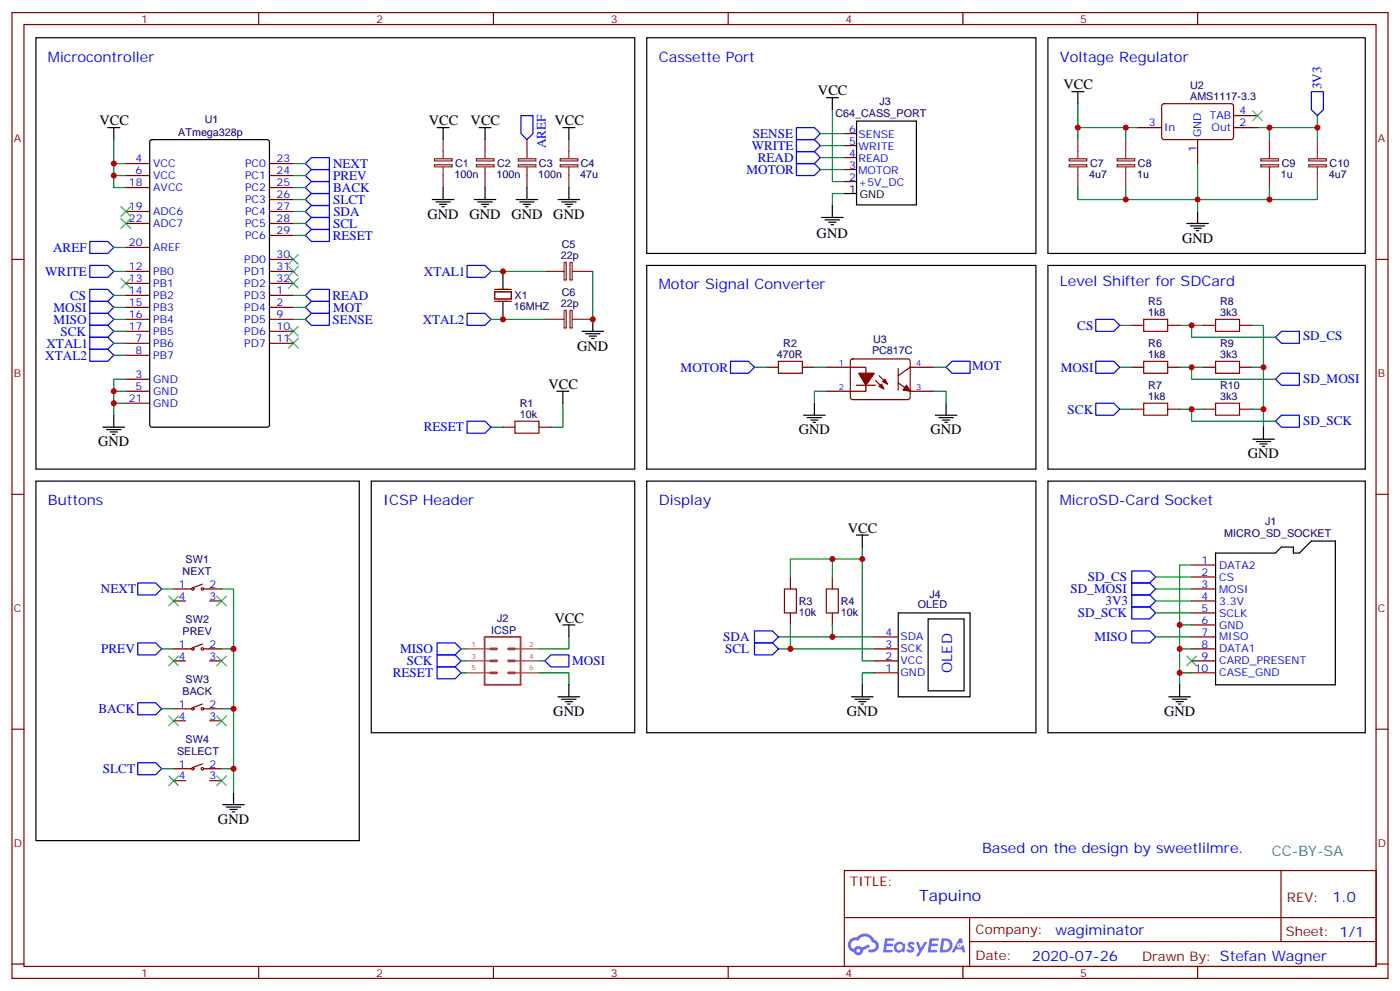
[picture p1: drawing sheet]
<svg xmlns="http://www.w3.org/2000/svg" width="412mm" height="292mm" viewBox="0 0 412 292" stroke-linecap="round" stroke-linejoin="round" font-family="sans-serif">
<g fill="none" stroke="#870000" stroke-width=".35">
<path d="M3.5 3.7h405.4v284.3h-405.4zM7.1 7.2h398.2v277.3h-398.2zM76.2 3.7v3.5M145.3 3.7v3.5M214.5 3.7v3.5M283.6 3.7v3.5M352.8 3.7v3.5M3.5 76.4h3.6M405.3 76.4h3.6M3.5 145.5h3.6M405.3 145.5h3.6M3.5 214.7h3.6"/>
<path d="M405.3 214.7h3.6M248.7 256.3h156.6v28.2h-156.6zM377.3 256.3v20.9M248.7 270.1h156.5M285.6 277.2h119.6M285.6 270.1v14.2M3.5 283.8h3.6M76.2 284.5v3.5M145.3 284.5v3.5M214.5 284.5v3.5M283.6 284.5v3.5M352.8 284.5v3.5"/>
<path d="M405.3 283.8h3.6"/>
</g>
<g fill="#5487ff">
<path d="M267.7 277.5a1.22 1.22 0 0 1 1.7 .2l-.4 .6a.47 .47 0 0 0-.3-.4 .47 .47 0 0 0-.5 .2l.1 .2a1.14 1.14 0 0 1 .8 1.8 1.14 1.14 0 0 1-1.9 0l-.2-.2 .5-.6 .7 .5a.29 .29 0 0 0 .3-.3 .29 .29 0 0 0-.2-.3 1.04 1.04 0 0 1-.6-1.7z"/>
<path d="M260.7 276.2h2.4l.3 .2-.2 .5-1.8 .1-.1 .8h1.5l.3 .4-.3 .4h-1.6l-.2 1.1h1.7l.2 .3-.2 .3-2.6 .1z"/>
<path d="M273.8 276.2h2.4l.3 .2-.1 .5-1.8 .1-.2 .8h1.6l.3 .4-.4 .4-1.6-.1-.1 1.1 1.7 .1 .2 .3-.2 .3-2.6 .1z"/>
<path d="M282.6 276.2h.7l.3 1.3-.6 .3a.69 .69 0 0 0-1 .3 .69 .69 0 0 0 .4 .9 .69 .69 0 0 0 .9-.6l.5-.2 .6 2.2h-.8l-.2-.9h-1.8l-.5 .9h-.8z"/>
<path d="M269.8 277.3h.8l.6 1.8 1.1-1.8h.9l-2.6 4.2h-.8l.9-1.5z"/>
<path d="M277.4 276.2l-.6 4.2h1.3a2.11 2.11 0 0 0 2.5-2.1 2.11 2.11 0 0 0-2.5-2.1zM278.1 277a1.39 1.39 0 0 1 1.7 1.4 1.39 1.39 0 0 1-1.8 1.2h-.3z"/>
<path d="M263.7 277.8a1.54 1.54 0 0 0-.1 2.2 1.54 1.54 0 0 0 2.2 .1l.6 .3 .3-2.3-.2-.3h-.4a1.49 1.49 0 0 0-2.4 0zM264 278.8a.94 .94 0 0 1 1.8 0 .94 .94 0 0 1-1.8 0z"/>
<path d="M250.4 276.6a2.18 2.18 0 0 0 1.1 3.7 1.44 1.44 0 0 0 1.6 .9 1.44 1.44 0 0 0 1.2-1.4l2-1.1-.5-.7-1.9 1a1.47 1.47 0 0 0-2.4 .4 1.39 1.39 0 0 1-.7-1.9 1.39 1.39 0 0 1 2-.5 2.12 2.12 0 0 1 2.2-1.3 2.12 2.12 0 0 1 1.9 1.7 1.14 1.14 0 0 1 1.1 1.4 1.14 1.14 0 0 1-1.7 .7 .43 .43 0 0 0-.5 .4 .43 .43 0 0 0 .4 .5 1.98 1.98 0 0 0 2.5-1.2 1.98 1.98 0 0 0-1.2-2.6 3.1 3.1 0 0 0-5.3-.6l-.9 .1zM252.3 279.9a.55 .55 0 0 1 1.1 0 .55 .55 0 0 1-1.1 0z"/>
<circle cx="282.6" cy="278.3" r=".26"/>
</g>
<g fill="none" stroke="#000" stroke-width=".35">
<path d="M10.6 11.1h176.4v127h-176.4zM190.5 11.1h114.7v63.5h-114.7zM308.7 11.1h93.5v63.5h-93.5zM31.7 37.6h3.6M33.5 37.6v3.5M128.8 37.6h3.5M130.5 37.6v3.5M141.1 37.6h3.5M142.9 37.6v3.5M165.8 37.6h3.5M167.6 37.6v3.5M243.4 28.8h3.5"/>
<path d="M245.2 28.8v3.5M252.3 35.6h17.6v24.7h-17.6zM315.7 27h3.6M317.5 27v3.5M44.3 41.3l.5-.2h33.9l.6 .4 .1 83.6-.5 .6-34.1 .1-.6-.5-.1-83.5zM127.4 58.7h6.3M128.4 59.4h4.2M130.5 55.2v3.5M139.7 58.7h6.3M140.8 59.4h4.2M142.9 55.2v3.5M152 58.7h6.4"/>
<path d="M153.1 59.4h4.2M155.2 55.2v3.5M164.4 58.7h6.3M165.5 59.4h4.2M167.6 55.2v3.5M248.7 57h3.5M129.5 60.1h2.1M130.2 60.9h.7M141.8 60.1h2.1M142.5 60.9h.7M148.2 79.9v5.3M154.2 60.1h2.1"/>
<path d="M154.9 60.9h.7M166.5 60.1h2.1M167.2 60.9h.7M190.5 78.1h114.7v60h-114.7zM242 64h6.4M243.1 64.7h4.2M244.1 65.4h2.1M244.8 66.1h.7M245.2 60.5v3.5M308.7 78.1h93.5v60h-93.5zM349.6 65.8h6.4M350.7 66.5h4.2"/>
<path d="M351.7 67.2h2.1M352.4 67.9h.7M352.8 62.3v3.5M148.2 88.7v5.3M171.4 97.5h6.4M172.5 98.2h4.2M173.6 99h2.1M174.3 99.7h.7M174.6 94v3.5M164 115.2h3.6M165.8 115.2v3.5M239.9 118.7v3.5"/>
<path d="M278.7 118.7v3.5M30.3 125.8h6.4M31.4 126.5h4.2M32.5 127.2h2.1M33.2 127.9h.7M33.5 122.2v3.6M236.7 122.2h6.4M237.8 122.9h4.2M238.8 123.6h2.1M239.5 124.4h.7M275.5 122.2h6.4M276.6 122.9h4.2"/>
<path d="M277.6 123.6h2.2M278.3 124.4h.7M369 129.3h6.4M370.1 130h4.2M371.1 130.7h2.1M371.8 131.4h.7M372.2 125.8v3.5M10.6 141.6h95.2v105.9h-95.2zM109.4 141.6h77.6v74.1h-77.6zM190.5 141.6h114.7v74.1h-114.7zM252.2 157.5h3.6M254 157.5v3.5"/>
<path d="M308.7 141.6h93.5v74.1h-93.5zM358.1 162.8h17.6l1.8-1.8h3.5v1.8h1.8l3.5-3.5h7v42.3h-35.2zM165.8 184h3.5M167.6 184v3.5M264.6 180.4h21.2v24.7h-21.2zM273.4 182.2h10.6v21.2h-10.6zM164.4 205.1h6.3M165.5 205.8h4.2M166.5 206.6h2.1M167.2 207.3h.7M167.6 201.6v3.5M250.8 205.1h6.4"/>
<path d="M251.9 205.8h4.2M252.9 206.6h2.2M253.6 207.3h.8M254 201.6v3.5M344.3 205.1h6.4M345.4 205.8h4.2M346.4 206.6h2.1M347.1 207.3h.7M347.5 201.6v3.5M65.6 236.9h6.4M66.7 237.6h4.2M67.7 238.3h2.1"/>
<path d="M68.4 239h.7M68.8 233.4v3.5"/>
</g>
<g fill="none" stroke="#870000" stroke-width=".35">
<path d="M248.7 39.3h3.5M335.1 37.6h7.1M342.4 30.7l.5-.2 20 .1 .5 .6-.1 9.5-.6 .4-20.1-.1-.4-.6v-9.2zM363.4 37.6h7M363.4 34h7M37 48.2h7.1M37 51.7h7.1M37 55.2h7.1M79.4 48.2h7M79.4 51.7h7M79.4 55.2h7M79.4 58.7h7"/>
<path d="M248.7 42.9h3.5M248.7 46.4h3.5M248.7 49.9h3.5M248.7 53.4h3.5M352.8 41.1v7.1M37 62.3h7.1M37 65.8h7.1M37 72.8h7.1M37 79.9h7.1M79.4 62.3h7M79.4 65.8h7M79.4 79.9h7"/>
<path d="M79.4 69.3h7M79.4 76.4h7M37 83.4h7.1M37 87h7.1M37 90.5h7.1M37 94h7.1M37 97.5h7.1M79.4 83.4h7M79.4 87h7M79.4 90.5h7M79.4 94h7M79.4 97.5h7"/>
<path d="M333.4 95.8h3.5M344 95.8h3.5M354.5 95.8h3.6M365.1 95.8h3.6M37 101.1h7.1M37 104.6h7.1M37 111.7h7.1M37 115.2h7.1M37 118.7h7.1M79.4 101.1h7M225.8 108.1h3.5M236.4 108.1h3.5"/>
<path d="M243.4 108.1h11.7v7.1h-11.7M250.7 105.9l.5-.2h16.5l.4 .7-.1 10.8-.6 .5-16.5-.1-.4-.7v-10.5zM252.2 113.4h5.7M257.9 112l2.4 2.5M258.9 110.6l2.5 2.5M264.6 112.7l3.5 2.5h7.1M264.6 108.5v6.3M275.2 108.1h-7.1l-3.5 2.5M333.4 108.1h3.5M344 108.1h3.5M354.5 108.1h3.6M365.1 108.1h3.6"/>
<path d="M148.2 125.8h3.5M158.7 125.8h3.6M333.4 120.5h3.5M344 120.5h3.5M354.5 120.5h3.6M365.1 120.5h3.6M51.2 173.4h5.2M51.2 176.9h3.5M59.6 172l-2.8 1M60 173.4h5.3M61.7 176.9h3.6M232.8 169.9v3.5"/>
<path d="M245.2 169.9v3.5M351 166.3h7.1M351 169.9h7.1M351 173.4h7.1M351 176.9h7.1M51.2 191h5.2M51.2 194.6h3.5M59.6 189.6l-2.8 1.1M60 191h5.3M61.7 194.6h3.6M232.8 180.4v3.6M245.2 180.4v3.6"/>
<path d="M257.5 187.5h7.1M257.5 191h7.1M257.5 194.6h7.1M257.5 198.1h7.1M351 180.4h7.1M351 184h7.1M351 187.5h7.1M351 191h7.1M351 194.6h7.1M351 198.1h7.1M51.2 208.7h5.2M51.2 212.2h3.5"/>
<path d="M59.6 207.3l-2.8 1M60 208.7h5.3M61.7 212.2h3.6M51.2 226.3h5.2M51.2 229.8h3.5M59.6 224.9l-2.8 1.1M60 226.3h5.3M61.7 229.8h3.6"/>
<circle cx="56.8" cy="173.4" r=".35"/>
<circle cx="59.6" cy="173.4" r=".35"/>
<circle cx="56.8" cy="191" r=".35"/>
<circle cx="59.6" cy="191" r=".35"/>
<circle cx="56.8" cy="208.7" r=".35"/>
<circle cx="59.6" cy="208.7" r=".35"/>
<circle cx="56.8" cy="226.3" r=".35"/>
<circle cx="59.6" cy="226.3" r=".35"/>
</g>
<g fill="none" stroke="#00f" stroke-width=".35">
<path d="M153.5 34h3.5v5.3l-1.8 1.8-1.7-1.8zM234.6 37.6h5.3l1.8 1.7-1.8 1.8h-5.3zM386.3 27h3.5v5.3l-1.7 1.7-1.8-1.7zM90 48.2l1.7-1.8h5.3v3.5h-5.3zM90 51.7l1.7-1.8h5.3v3.5h-5.3zM90 55.2l1.7-1.8h5.3v3.6h-5.3zM90 58.7l1.7-1.7h5.3v3.5h-5.3zM234.6 48.2h5.3l1.8 1.7-1.8 1.8h-5.3zM234.6 44.6h5.3l1.8 1.8-1.8 1.8h-5.3zM234.6 41.1h5.3l1.8 1.8-1.8 1.7h-5.3zM26.5 71.1h5.2l1.8 1.7-1.8 1.8h-5.2zM26.5 78.1h5.2l1.8 1.8-1.8 1.8h-5.2z"/>
<path d="M90 69.3l1.7-1.7h5.3v3.5h-5.3zM90 65.8l1.7-1.8h5.3v3.6h-5.3zM90 62.3l1.7-1.8h5.3v3.5h-5.3zM137.6 78.1h5.3l1.7 1.8-1.7 1.8h-5.3zM26.5 99.3h5.2l1.8 1.8-1.8 1.7h-5.2zM26.5 95.8h5.2l1.8 1.7-1.8 1.8h-5.2zM26.5 92.3h5.2l1.8 1.7-1.8 1.8h-5.2zM26.5 88.7h5.2l1.8 1.8-1.8 1.8h-5.2zM26.5 85.2h5.2l1.8 1.8-1.8 1.7h-5.2zM90 90.5l1.7-1.8h5.3v3.6h-5.3zM90 94l1.7-1.7h5.3v3.5h-5.3zM90 87l1.7-1.8h5.3v3.5h-5.3z"/>
<path d="M137.6 92.3h5.3l1.7 1.7-1.7 1.8h-5.3zM322.8 94h5.3l1.7 1.8-1.7 1.7h-5.3zM377.5 97.5h5.3v3.6h-5.3l-1.8-1.8zM26.5 102.8h5.2l1.8 1.8-1.8 1.8h-5.2zM215.2 106.4h5.3l1.7 1.7-1.7 1.8h-5.3zM278.7 108.1l1.8-1.7h5.3v3.5h-5.3zM322.8 118.7h5.3l1.7 1.8-1.7 1.7h-5.3zM322.8 106.4h5.3l1.7 1.7-1.7 1.8h-5.3zM375.7 111.7l1.8-1.8h5.3v3.5h-5.3zM137.6 124h5.3l1.7 1.8-1.7 1.7h-5.3zM377.5 122.2h5.3v3.6h-5.3l-1.8-1.8zM40.6 171.6h5.3l1.7 1.8-1.7 1.8h-5.3z"/>
<path d="M333.4 178.7h5.3l1.7 1.7-1.7 1.8h-5.3zM333.4 171.6h5.3l1.7 1.8-1.7 1.8h-5.3zM333.4 168.1h5.3l1.7 1.8-1.7 1.7h-5.3zM333.4 175.2h5.3l1.7 1.7-1.7 1.8h-5.3zM40.6 189.3h5.3l1.7 1.7-1.7 1.8h-5.3zM128.8 196.3h5.3l1.7 1.8-1.7 1.7h-5.3zM128.8 192.8h5.3l1.7 1.8-1.7 1.7h-5.3zM128.8 189.3h5.3l1.7 1.7-1.7 1.8h-5.3zM160.5 194.6l1.8-1.8h5.3v3.5h-5.3zM222.2 185.7h5.3l1.8 1.8-1.8 1.8h-5.3zM222.2 189.3h5.3l1.8 1.7-1.8 1.8h-5.3zM333.4 185.7h5.3l1.7 1.8-1.7 1.8h-5.3z"/>
<path d="M40.6 206.9h5.3l1.7 1.8-1.7 1.7h-5.3zM40.6 224.5h5.3l1.7 1.8-1.7 1.8h-5.3z"/>
</g>
<g fill="none" stroke="#008700" stroke-width=".35">
<path d="M241.7 39.3h7M245.2 32.3v21.1h3.5M317.5 30.5v7.1h17.6M317.5 37.6v3.5M331.6 37.6v3.5M373.9 37.6v3.5M388.1 34v3.6h-17.7M388.1 37.6v3.5M33.5 41.1v14.1h3.5M33.5 51.7h3.5M33.5 48.2h3.5M86.4 51.7h3.6"/>
<path d="M86.4 48.2h3.6M86.4 55.2h3.6M86.4 58.7h3.6M241.7 49.9h7M241.7 42.9h7M241.7 46.4h7M248.7 57h-3.5v3.5M317.5 55.2v3.5h70.6v-3.5M331.6 55.2v3.5M352.8 48.2v14.1M373.9 55.2v3.5M33.5 79.9h3.5"/>
<path d="M33.5 72.8h3.5M86.4 69.3h3.6M86.4 62.3h3.6M86.4 65.8h3.6M144.6 79.9h15.9M174.6 79.9v14.1M33.5 94h3.5M33.5 97.5h3.5M33.5 90.5h3.5M33.5 87h3.5M86.4 94h3.6M86.4 90.5h3.6"/>
<path d="M86.4 87h3.6M144.6 94h15.9M329.8 95.8h3.6M347.5 95.8h7M351 95.8v3.5h24.7M368.7 95.8h3.5v30M33.5 101.1h3.5M33.5 104.6h3.5M33.5 115.2h3.5M33.5 118.7h3.5M37 111.7h-3.5v10.5M165.8 118.7v7.1h-3.5"/>
<path d="M222.2 108.1h3.6M239.9 108.1h3.5M243.4 115.2h-3.5v3.5M275.2 115.2h3.5v3.5M275.2 108.1h3.5M329.8 108.1h3.6M347.5 108.1h7M351 108.1v3.6h24.7M368.7 108.1h3.5M144.6 125.8h3.6M329.8 120.5h3.6M347.5 120.5h7"/>
<path d="M351 120.5v3.5h24.7M368.7 120.5h3.5M47.6 173.4h3.6M65.3 173.4h3.5v60M245.2 164.6v5.3M254 161v33.6h3.5M254 164.6h-21.2v5.3M340.4 173.4h10.6M340.4 169.9h10.6M340.4 176.9h10.6M351 166.3h-3.5v35.3M47.6 191h3.6"/>
<path d="M65.3 191h3.5M135.8 198.1h1.8M135.8 191h1.8M135.8 194.6h1.8M158.7 198.1h8.9v3.5M158.7 194.6h1.8M167.6 187.5v3.5h-8.9M229.3 187.5h28.2M229.3 191h28.2M232.8 184v7M245.2 184v3.5M257.5 198.1h-3.5v3.5"/>
<path d="M340.4 187.5h10.6M340.4 180.4h10.6M347.5 184h3.5M347.5 198.1h3.5M347.5 191h3.5M47.6 208.7h3.6M65.3 208.7h3.5M47.6 226.3h3.6M65.3 226.3h3.5"/>
</g>
<path d="M336.9 94h7.1v3.5h-7.1zM358.1 94h7v3.5h-7zM229.3 106.4h7.1v3.5h-7.1zM336.9 118.7h7.1v3.5h-7.1zM336.9 106.4h7.1v3.5h-7.1zM358.1 118.7h7v3.5h-7zM358.1 106.4h7v3.5h-7zM151.7 124h7v3.5h-7zM231.1 173.4h3.5v7h-3.5zM243.4 173.4h3.5v7h-3.5z" fill="none" stroke="#a10000" stroke-width=".35"/>
<g fill="none" stroke="#8c2424" stroke-width=".35">
<path d="M128 48.5h5.2v.6h-5.2zM128 46.7h5.2v.7h-5.2zM130.5 41.1v5.6M130.5 49.2v6M140.3 48.5h5.2v.6h-5.2zM140.3 46.7h5.2v.7h-5.2zM142.9 41.1v5.6M142.9 49.2v6M152.7 48.5h5.2v.6h-5.2zM152.7 46.7h5.2v.7h-5.2zM155.2 41.1v5.6M155.2 49.2v6"/>
<path d="M165 48.5h5.2v.6h-5.2zM165 46.7h5.2v.7h-5.2zM167.6 41.1v5.6M167.6 49.2v6M315 48.5h5.1v.6h-5.1zM315 46.7h5.1v.7h-5.1zM317.5 41.1v5.6M317.5 49.2v6M329.1 48.5h5.2v.6h-5.2zM329.1 46.7h5.2v.7h-5.2zM331.6 41.1v5.6M331.6 49.2v6"/>
<path d="M371.4 48.5h5.2v.6h-5.2zM371.4 46.7h5.2v.7h-5.2zM373.9 41.1v5.6M373.9 49.2v6M385.5 48.5h5.2v.6h-5.2zM385.5 46.7h5.2v.7h-5.2zM388.1 41.1v5.6M388.1 49.2v6M160.5 79.9h5.7M166.2 77.3h.6v5.1h-.6zM167.9 77.3h.7v5.1h-.7zM168.6 79.9h6"/>
<path d="M160.5 94h5.7M166.2 91.4h.6v5.2h-.6zM167.9 91.4h.7v5.2h-.7zM168.6 94h6"/>
</g>
<g fill="none" stroke="#3c3" stroke-width=".35">
<path d="M369 32.6l2.8 2.9M371.8 32.6l-2.8 2.9M35.6 60.9l2.9 2.8M35.6 64.4l2.9 2.8M38.5 60.9l-2.9 2.8M38.5 64.4l-2.9 2.8M85 75l2.8 2.8M85 78.5l2.8 2.8M87.8 75l-2.8 2.8M87.8 78.5l-2.8 2.8M35.6 82l2.9 2.8M38.5 82l-2.9 2.8"/>
<path d="M85 82l2.8 2.8M85 99.7l2.8 2.8M85 96.1l2.8 2.9M87.8 82l-2.8 2.8M87.8 99.7l-2.8 2.8M87.8 96.1l-2.8 2.9M49.7 175.5l2.9 2.8M52.6 175.5l-2.9 2.8M63.9 175.5l2.8 2.8M66.7 175.5l-2.8 2.8M49.7 193.1l2.9 2.9M52.6 193.1l-2.9 2.9"/>
<path d="M63.9 193.1l2.8 2.9M66.7 193.1l-2.8 2.9M349.6 193.1l2.8 2.9M352.4 193.1l-2.8 2.9M49.7 210.8l2.9 2.8M52.6 210.8l-2.9 2.8M63.9 210.8l2.8 2.8M66.7 210.8l-2.8 2.8M49.7 228.4l2.9 2.8M52.6 228.4l-2.9 2.8M63.9 228.4l2.8 2.8M66.7 228.4l-2.8 2.8"/>
</g>
<path d="M145.7 85.9h4.9v2.1h-4.9zM145.7 88.7h4.9M145.7 85.2h4.9" fill="none" stroke="#871200" stroke-width=".35"/>
<path d="M142.8 187.5h10.5v14.1h-10.5z" fill="none" stroke="#a64a4a" stroke-width=".56"/>
<path d="M144.5 198.1h1.8M144.5 194.6h1.8M144.5 191h1.8M149.8 198.1h1.8M149.8 194.6h1.8M149.8 191h1.8" fill="none" stroke="#a64a4a" stroke-width=".85"/>
<path d="M137.6 191h6.9M137.6 194.6h6.9M137.6 198.1h6.9M151.8 191h6.9M151.8 194.6h6.9M151.8 198.1h6.9" fill="none" stroke="#a64a4a" stroke-width=".35"/>
<g fill="#870000" stroke="#870000" stroke-width=".35">
<path d="M267.1 113.4l1 1.8-2.1-.4z"/>
<path d="M258.9 113.8l.7-.7 .7 1.4z"/>
<path d="M260.7 111.7l.7 1.4-1.4-.7z"/>
<path d="M252.9 109.9h4.6l-2.4 3.5z"/>
</g>
<g fill="#c00">
<circle cx="68.8" cy="208.7" r=".88"/>
<circle cx="232.8" cy="191" r=".88"/>
<circle cx="245.2" cy="164.6" r=".88"/>
<circle cx="351" cy="120.5" r=".88"/>
<circle cx="351" cy="108.1" r=".88"/>
<circle cx="372.2" cy="108.1" r=".88"/>
<circle cx="372.2" cy="120.5" r=".88"/>
<circle cx="351" cy="95.8" r=".88"/>
<circle cx="347.5" cy="184" r=".88"/>
<circle cx="347.5" cy="191" r=".88"/>
<circle cx="347.5" cy="198.1" r=".88"/>
<circle cx="388.1" cy="37.6" r=".88"/>
<circle cx="331.6" cy="37.6" r=".88"/>
<circle cx="331.6" cy="58.7" r=".88"/>
<circle cx="352.8" cy="58.7" r=".88"/>
<circle cx="373.9" cy="58.7" r=".88"/>
<circle cx="317.5" cy="37.6" r=".88"/>
<circle cx="373.9" cy="37.6" r=".88"/>
<circle cx="33.5" cy="48.2" r=".88"/>
<circle cx="33.5" cy="118.7" r=".88"/>
<circle cx="174.6" cy="94" r=".88"/>
<circle cx="33.5" cy="115.2" r=".88"/>
<circle cx="33.5" cy="51.7" r=".88"/>
<circle cx="148.2" cy="79.9" r=".88"/>
<circle cx="148.2" cy="94" r=".88"/>
<circle cx="254" cy="164.6" r=".88"/>
<circle cx="245.2" cy="187.5" r=".88"/>
<circle cx="68.8" cy="191" r=".88"/>
<circle cx="68.8" cy="226.3" r=".88"/>
</g>
<text font-size="4.6" fill="#00f" x="270.8" y="265.3">Tapuino</text>
<g font-size="4.2" fill="#00f">
<text x="14.1" y="18.2">Microcontroller</text>
<text x="194" y="18.2">Cassette Port</text>
<text x="312.2" y="18.2">Voltage Regulator</text>
<text x="194" y="85.2">Motor Signal Converter</text>
<text x="312.2" y="84.1">Level Shifter for SDCard</text>
<text x="14.1" y="148.7">Buttons</text>
<text x="112.9" y="148.7">ICSP Header</text>
<text x="194" y="148.7">Display</text>
<text x="312.2" y="148.7">MicroSD-Card Socket</text>
<text x="280.5" y="198.1" transform="rotate(-90 280.5 198.1)">OLED</text>
<text x="289.3" y="251">Based on the design by sweetlilmre.</text>
<text x="392.5" y="265.6">1.0</text>
<text x="310.9" y="275.1">wagiminator</text>
<text x="304" y="282.9">2020-07-26</text>
</g>
<g font-size="4.2">
<text x="240.9" y="28">VCC</text>
<text x="313.3" y="26.3">VCC</text>
<text x="29.3" y="36.9">VCC</text>
<text x="126.3" y="36.9">VCC</text>
<text x="138.6" y="36.9">VCC</text>
<text x="163.3" y="36.9">VCC</text>
<text x="125.9" y="64.4">GND</text>
<text x="138.3" y="64.4">GND</text>
<text x="150.6" y="64.4">GND</text>
<text x="163" y="64.4">GND</text>
<text x="240.6" y="70.1">GND</text>
<text x="348.2" y="71.4">GND</text>
<text x="170" y="103.2">GND</text>
<text x="161.6" y="114.5">VCC</text>
<text x="28.9" y="131.4">GND</text>
<text x="235.3" y="127.9">GND</text>
<text x="274.1" y="127.9">GND</text>
<text x="367.6" y="134.9">GND</text>
<text x="249.8" y="156.8">VCC</text>
<text x="163.3" y="183.3">VCC</text>
<text x="163" y="210.8">GND</text>
<text x="249.4" y="210.8">GND</text>
<text x="342.9" y="210.8">GND</text>
<text x="64.2" y="242.5">GND</text>
</g>
<text font-size="4.2" fill="#0099b0" x="374.6" y="252.1">CC-BY-SA</text>
<g font-size="3.9" fill="#00f">
<text x="389.3" y="26.2" transform="rotate(-90 389.3 26.2)">3V3</text>
<text x="221.8" y="40.6">SENSE</text>
<text x="160.7" y="43.7" transform="rotate(-90 160.7 43.7)">AREF</text>
<text x="221.4" y="44.1">WRITE</text>
<text x="223.2" y="47.6">READ</text>
<text x="98.1" y="49.4">NEXT</text>
<text x="98.1" y="52.9">PREV</text>
<text x="219.9" y="51.2">MOTOR</text>
<text x="98.1" y="56.5">BACK</text>
<text x="98.1" y="60">SLCT</text>
<text x="98.2" y="63.5">SDA</text>
<text x="98" y="70.6">RESET</text>
<text x="98.2" y="67.1">SCL</text>
<text x="15.7" y="74.1">AREF</text>
<text x="13.3" y="81.1">WRITE</text>
<text x="124.9" y="81.2">XTAL1</text>
<text x="20.6" y="88.2">CS</text>
<text x="97.9" y="88.2">READ</text>
<text x="15.8" y="91.7">MOSI</text>
<text x="15.8" y="95.3">MISO</text>
<text x="98" y="95.3">SENSE</text>
<text x="98.1" y="91.7">MOT</text>
<text x="124.5" y="95.3">XTAL2</text>
<text x="17.8" y="98.8">SCK</text>
<text x="317.3" y="97">CS</text>
<text x="383.8" y="100.2">SD_CS</text>
<text x="13.3" y="105.9">XTAL2</text>
<text x="13.7" y="102.3">XTAL1</text>
<text x="200.5" y="109.4">MOTOR</text>
<text x="286.4" y="108.9">MOT</text>
<text x="312.4" y="109.4">MOSI</text>
<text x="383.9" y="112.9">SD_MOSI</text>
<text x="314.5" y="121.7">SCK</text>
<text x="383.8" y="125.2">SD_SCK</text>
<text x="124.8" y="127">RESET</text>
<text x="320.4" y="171.1">SD_CS</text>
<text x="29.7" y="174.6">NEXT</text>
<text x="315.4" y="174.6">SD_MOSI</text>
<text x="325.6" y="178.1">3V3</text>
<text x="317.5" y="181.7">SD_SCK</text>
<text x="213.1" y="188.7">SDA</text>
<text x="322.4" y="188.8">MISO</text>
<text x="29.8" y="192.3">PREV</text>
<text x="117.9" y="192.3">MISO</text>
<text x="119.9" y="195.9">SCK</text>
<text x="168.6" y="195.9">MOSI</text>
<text x="213.6" y="192.3">SCL</text>
<text x="115.7" y="199.4">RESET</text>
<text x="29" y="209.9">BACK</text>
<text x="30.3" y="227.6">SLCT</text>
</g>
<g font-size="3.9" fill="#800">
<text x="250.5" y="260.9">TITLE:</text>
<text x="379.1" y="265.6">REV:</text>
<text x="287.4" y="275.1">Company:</text>
<text x="378.7" y="275.7">Sheet: 1/1</text>
<text x="287.4" y="282.8">Date:</text>
<text x="336.4" y="282.8">Drawn By: Stefan Wagner</text>
</g>
<g font-size="3.2" fill="#800">
<text x="41.6" y="6.7">1</text>
<text x="110.8" y="6.7">2</text>
<text x="179.9" y="6.7">3</text>
<text x="249.1" y="6.7">4</text>
<text x="318.2" y="6.7">5</text>
<text x="4.1" y="41.8">A</text>
<text x="405.9" y="41.8">A</text>
<text x="4.1" y="110.9">B</text>
<text x="405.9" y="110.9">B</text>
<text x="4.1" y="180.1">C</text>
<text x="405.9" y="180.1">C</text>
<text x="4.1" y="249.2">D</text>
<text x="405.9" y="249.2">D</text>
<text x="41.6" y="287.5">1</text>
<text x="110.8" y="287.5">2</text>
<text x="179.9" y="287.5">3</text>
<text x="249.1" y="287.5">4</text>
<text x="318.2" y="287.5">5</text>
</g>
<g font-size="3.2" fill="#000080">
<text x="350.6" y="29.5">AMS1117-3.3</text>
<text x="350.6" y="26.2">U2</text>
<text x="246.1" y="34.5">C64_CASS_PORT</text>
<text x="259" y="31">J3</text>
<text x="52.5" y="40.1">ATmega328p</text>
<text x="60.3" y="36.2">U1</text>
<text x="133.9" y="52.5">100n</text>
<text x="134.1" y="49.3">C1</text>
<text x="146.2" y="52.5">100n</text>
<text x="146.4" y="49.3">C2</text>
<text x="158.6" y="52.5">100n</text>
<text x="158.7" y="49.3">C3</text>
<text x="170.9" y="52.5">47u</text>
<text x="171.1" y="49.3">C4</text>
<text x="320.8" y="52.5">4u7</text>
<text x="321.1" y="49.3">C7</text>
<text x="335" y="52.5">1u</text>
<text x="335.2" y="49.3">C8</text>
<text x="377.3" y="52.5">1u</text>
<text x="377.5" y="49.3">C9</text>
<text x="391.4" y="52.5">4u7</text>
<text x="391.7" y="49.3">C10</text>
<text x="165.2" y="76.2">22p</text>
<text x="165.5" y="73">C5</text>
<text x="151.6" y="88.1">X1</text>
<text x="165.5" y="87.1">C6</text>
<text x="338.2" y="89.7">R5</text>
<text x="359.4" y="89.8">R8</text>
<text x="151.3" y="91.3">16MHZ</text>
<text x="165.2" y="90.3">22p</text>
<text x="338.2" y="93">1k8</text>
<text x="359.4" y="93">3k3</text>
<text x="257.2" y="101.1">U3</text>
<text x="228.9" y="105.4">470R</text>
<text x="230.7" y="102.1">R2</text>
<text x="256.9" y="104.2">PC817C</text>
<text x="338.2" y="105.3">1k8</text>
<text x="338.2" y="102.1">R6</text>
<text x="359.4" y="105.3">3k3</text>
<text x="359.4" y="102.1">R9</text>
<text x="153.1" y="119.7">R1</text>
<text x="338.2" y="117.7">1k8</text>
<text x="338.2" y="114.4">R7</text>
<text x="359.4" y="117.7">3k3</text>
<text x="359.4" y="114.5">R10</text>
<text x="153.1" y="122.9">10k</text>
<text x="372.7" y="154.4">J1</text>
<text x="360.6" y="158.2">MICRO_SD_SOCKET</text>
<text x="54.7" y="165.8">SW1</text>
<text x="53.8" y="169.3">NEXT</text>
<text x="235.3" y="178.1">R3</text>
<text x="247.7" y="178.1">R4</text>
<text x="270.4" y="179.1">OLED</text>
<text x="273.8" y="175.9">J4</text>
<text x="54.7" y="183.4">SW2</text>
<text x="146.5" y="183.2">J2</text>
<text x="235.3" y="181.2">10k</text>
<text x="247.6" y="181.2">10k</text>
<text x="53.8" y="186.9">PREV</text>
<text x="144.7" y="186.5">ICSP</text>
<text x="54.7" y="201.1">SW3</text>
<text x="53.8" y="204.6">BACK</text>
<text x="54.7" y="218.7">SW4</text>
<text x="52.1" y="222.1">SELECT</text>
</g>
<g font-size="3.2" fill="#00f">
<text x="356.4" y="35.1">TAB</text>
<text x="365.1" y="33.7">4</text>
<text x="250.1" y="39.1">6</text>
<text x="252.9" y="40.6">SENSE</text>
<text x="338.4" y="37.2">3</text>
<text x="342.9" y="38.6">In</text>
<text x="353.8" y="40.4" transform="rotate(-90 353.8 40.4)">GND</text>
<text x="356.9" y="38.6">Out</text>
<text x="365.1" y="37.2">2</text>
<text x="40" y="47.8">4</text>
<text x="81.5" y="47.8">23</text>
<text x="250.1" y="42.7">5</text>
<text x="250.1" y="46.2">4</text>
<text x="252.9" y="44.1">WRITE</text>
<text x="252.9" y="47.6">READ</text>
<text x="352.4" y="44.9" transform="rotate(-90 352.4 44.9)">1</text>
<text x="40" y="51.3">6</text>
<text x="45.2" y="49.2">VCC</text>
<text x="45.2" y="52.7">VCC</text>
<text x="72.2" y="49.2">PC0</text>
<text x="72.2" y="52.7">PC1</text>
<text x="81.5" y="51.3">24</text>
<text x="250.1" y="49.7">3</text>
<text x="250.1" y="53.3">2</text>
<text x="252.9" y="51.1">MOTOR</text>
<text x="37.9" y="54.9">18</text>
<text x="45.2" y="56.3">AVCC</text>
<text x="72.2" y="56.3">PC2</text>
<text x="72.2" y="59.8">PC3</text>
<text x="81.5" y="54.9">25</text>
<text x="81.5" y="58.4">26</text>
<text x="252.9" y="54.7">+5V_DC</text>
<text x="37.9" y="61.9">19</text>
<text x="37.9" y="65.4">22</text>
<text x="45.2" y="63.3">ADC6</text>
<text x="72.2" y="63.3">PC4</text>
<text x="81.5" y="61.9">27</text>
<text x="81.5" y="65.4">28</text>
<text x="45.2" y="66.9">ADC7</text>
<text x="72.2" y="66.9">PC5</text>
<text x="72.2" y="70.4">PC6</text>
<text x="81.5" y="69">29</text>
<text x="37.9" y="72.5">20</text>
<text x="45.2" y="73.9">AREF</text>
<text x="71.9" y="77.4">PD0</text>
<text x="81.5" y="76">30</text>
<text x="37.9" y="79.6">12</text>
<text x="37.9" y="83.1">13</text>
<text x="45.2" y="81">PB0</text>
<text x="71.9" y="81">PD1</text>
<text x="81.5" y="79.6">31</text>
<text x="81.5" y="83.1">32</text>
<text x="37.9" y="86.6">14</text>
<text x="45.2" y="84.5">PB1</text>
<text x="45.2" y="88">PB2</text>
<text x="71.9" y="84.5">PD2</text>
<text x="71.9" y="88">PD3</text>
<text x="81.5" y="86.6">1</text>
<text x="37.9" y="90.1">15</text>
<text x="37.9" y="93.7">16</text>
<text x="45.2" y="91.5">PB3</text>
<text x="45.2" y="95.1">PB4</text>
<text x="71.9" y="91.5">PD4</text>
<text x="71.9" y="95.1">PD5</text>
<text x="81.5" y="90.1">2</text>
<text x="81.5" y="93.7">9</text>
<text x="37.9" y="97.2">17</text>
<text x="40" y="100.7">7</text>
<text x="45.2" y="98.6">PB5</text>
<text x="71.9" y="98.6">PD6</text>
<text x="81.5" y="97.2">10</text>
<text x="81.5" y="100.7">11</text>
<text x="40" y="104.2">8</text>
<text x="45.2" y="102.1">PB6</text>
<text x="45.2" y="105.7">PB7</text>
<text x="71.9" y="102.1">PD7</text>
<text x="40" y="111.3">3</text>
<text x="45.2" y="112.7">GND</text>
<text x="37.9" y="118.4">21</text>
<text x="40" y="114.8">5</text>
<text x="45.2" y="116.2">GND</text>
<text x="45.2" y="119.8">GND</text>
<text x="353.9" y="166">1</text>
<text x="359.1" y="167.4">DATA2</text>
<text x="52.7" y="173">1</text>
<text x="61.7" y="173">2</text>
<text x="353.9" y="169.5">2</text>
<text x="353.9" y="173">3</text>
<text x="359.1" y="170.9">CS</text>
<text x="52.7" y="176.6">4</text>
<text x="61.7" y="176.6">3</text>
<text x="353.9" y="176.6">4</text>
<text x="359.1" y="174.4">MOSI</text>
<text x="359.1" y="178">3.3V</text>
<text x="353.9" y="180.1">5</text>
<text x="353.9" y="183.6">6</text>
<text x="359.1" y="181.5">SCLK</text>
<text x="359.1" y="185">GND</text>
<text x="52.7" y="190.7">1</text>
<text x="61.7" y="190.7">2</text>
<text x="260.8" y="190.7">3</text>
<text x="260.8" y="187.1">4</text>
<text x="265.3" y="188.6">SDA</text>
<text x="353.9" y="187.1">7</text>
<text x="353.9" y="190.7">8</text>
<text x="359.1" y="188.6">MISO</text>
<text x="52.7" y="194.2">4</text>
<text x="61.7" y="194.2">3</text>
<text x="260.8" y="197.7">1</text>
<text x="260.8" y="194.2">2</text>
<text x="265.3" y="195.6">VCC</text>
<text x="265.3" y="192.1">SCK</text>
<text x="351.9" y="197.7">10</text>
<text x="353.9" y="194.2">9</text>
<text x="359.1" y="192.1">DATA1</text>
<text x="359.1" y="195.6">CARD_PRESENT</text>
<text x="265.3" y="199.1">GND</text>
<text x="359.1" y="199.1">CASE_GND</text>
<text x="52.7" y="208.3">1</text>
<text x="61.7" y="208.3">2</text>
<text x="52.7" y="211.8">4</text>
<text x="61.7" y="211.8">3</text>
<text x="52.7" y="226">1</text>
<text x="61.7" y="226">2</text>
<text x="52.7" y="229.5">4</text>
<text x="61.7" y="229.5">3</text>
</g>
<g font-size="3.2">
<text x="250.1" y="56.8">1</text>
<text x="253.3" y="58.2">GND</text>
</g>
<g font-size="2.5" fill="#00f">
<text x="247.1" y="107.8">1</text>
<text x="269.9" y="107.8">4</text>
<text x="247.1" y="114.8">2</text>
<text x="269.9" y="114.8">3</text>
</g>
<g font-size="2.1" fill="#a54b4b">
<text x="138.9" y="190.3">1</text>
<text x="155.9" y="190.3">2</text>
<text x="138.9" y="193.9">3</text>
<text x="138.9" y="197.4">5</text>
<text x="155.9" y="193.9">4</text>
<text x="155.9" y="197.4">6</text>
</g>
</svg>
